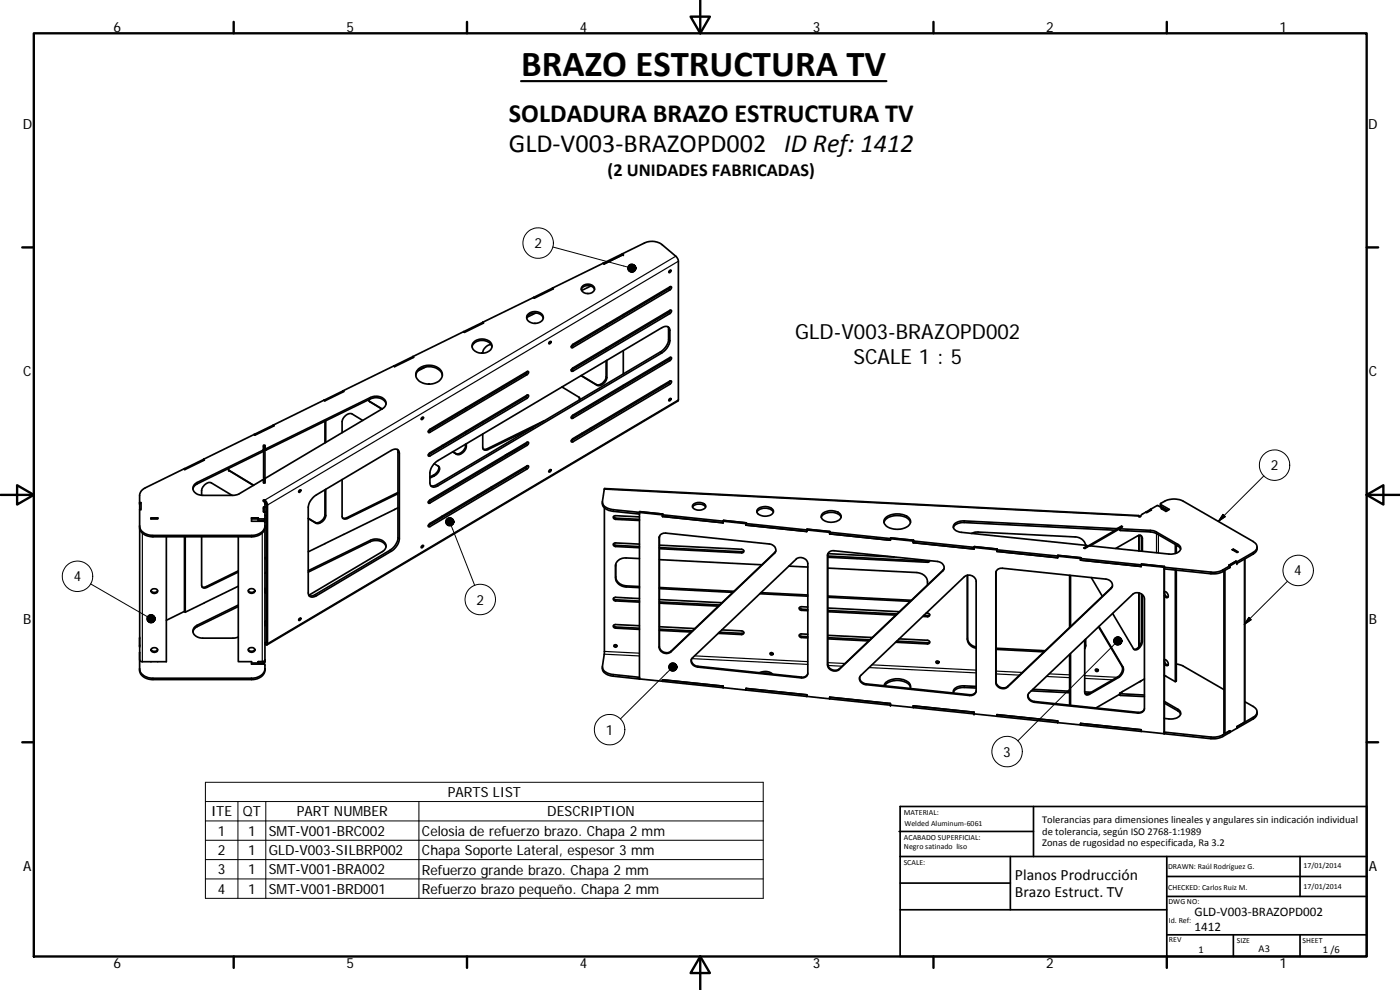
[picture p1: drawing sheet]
<svg xmlns="http://www.w3.org/2000/svg" width="420mm" height="297mm" viewBox="0 0 420 297" stroke-linecap="round" stroke-linejoin="round" font-family="sans-serif">
<g fill="none" stroke="#000" stroke-width=".51">
<path d="M181.1 79l.2 .2M181.1 79h.1M181.3 79.2h.1M186.8 76.1l-26.7 13.2M186.8 76.1l.3 .3-5.8 2.8M186.8 76.1l.3 .3-5.8 2.8-.3-.2M186.8 76.1l6.6-3.2a5.2 5.2 0 0 1 5.3 .5l4.3 3.6 .6 1.2-.1 42-123.4 73.3M139.2 99.5l.2 .2M139.2 99.5l-21 10.3 .2 .2M144.9 96.7l.2 .2-5.7 2.8-.2-.2M144.9 96.7h.1M158.1 95.5a2.74 2.74 0 0 1 2.5-1.6 2.74 2.74 0 0 1 2.4 1.6"/>
<path d="M158.5 94.3a2.85 2.85 0 0 1 4.5 .7 2.51 2.51 0 0 1-3.9 1.7 1.45 1.45 0 0 1-.6-2.4zM160.1 89.3l.2 .2M160.1 89.3l-20.9 10.2M160.8 93.9l-2.7 1.3M165.9 86.4l.2 .3-5.8 2.8-.2-.2M174.5 86.9a2.24 2.24 0 0 1 3.9 0M174.9 85.8a2.2 2.2 0 0 1 3.5 .9 2.12 2.12 0 0 1-2 1.4 2.12 2.12 0 0 1-2-1.4zM177.3 85.8l-2.7 1.4M181.9 97.4v.4M182.1 97.3v.4M187.1 94.4v.3M200.4 98l.2 .6v3.3a5.1 5.1 0 0 1-2.4 3.7l-67.1 39.8-.9 .4-.9-.1"/>
<path d="M200.9 81.3l.3-.2a.39 .39 0 0 1 0 .5 .39 .39 0 0 1-.5 .1zM201.2 86l-.4 .6-29.4 17.4M201.2 93.1l-.6 .6-29.2 17.4M103 117.3l-5.7 2.8M103 117.2l.2 .3-5.7 2.8-.3-.2M103 117.2v.1M110.7 119.9l.4 .7 3.5 2.1M123.9 107l.3 .2-5.8 2.8-.2-.2-15.2 7.4M124.8 112.6a4.2 4.2 0 0 1 5.6-2.3 3.2 3.2 0 0 1 2.3 2.3M125.6 110.7a4.7 4.7 0 0 1 7 1 2.71 2.71 0 0 1-2.4 3.4 4.2 4.2 0 0 1-5.4-2.4l.1-1zM127.8 110.1l-2.3 1.1M142.1 102.8a3.5 3.5 0 0 1 5.5 .5 2.54 2.54 0 0 1-3.4 2.6 2.23 2.23 0 0 1-2.3-2.9z"/>
<path d="M144.9 119.4v.4M147.4 103.4a2.87 2.87 0 0 0-2.5 2.6M147.6 104.1a3.3 3.3 0 0 0-2.9-2 3.3 3.3 0 0 0-3 2M158.3 118.5l-.4 .6-29.4 17.4M158.3 111.4l-.6 .7-29.2 17.4M164.9 102.6l.3-.2a.4 .4 0 0 1 0 .6 .4 .4 0 0 1-.5 0zM168.6 116.1l5.2 3.1M171.5 110.9l.1 .1M171.5 110.9l.2 .1M171.7 103.6l29.5-17.6a.5 .5 0 0 1 .4 .6 .5 .5 0 0 1-.6 .4l-29.1 17.3a.33 .33 0 0 1-.5-.1 .33 .33 0 0 1 .1-.5zM171.8 110.5l29.2-17.4a.33 .33 0 0 1 .5 .1 .33 .33 0 0 1-.1 .5l-.4 .4-29.2 17.3a.39 .39 0 0 1-.4-.3 .39 .39 0 0 1 .3-.5zM173.8 119.2l.3 .7"/>
<path d="M173.8 119.2l.1 .8M181.9 108.2v4.9a2.59 2.59 0 0 1-2.9 2.3l-4.5-2.7M181.9 104.5v.4M182.1 108.1v5.2a2.62 2.62 0 0 1-2.9 2.3l-4.8-2.9M182.1 104.4v.4M187.1 101.5v.3M187.1 105.2v7M187.1 115.6v.4M198.3 116l.3 .2M200.9 119.7l.3-.2a.39 .39 0 0 1 0 .6 .39 .39 0 0 1-.5 0zM201.2 114.3l-.6 .7-29.2 17.3M201.2 107.2l-.4 .6-29.4 17.4"/>
<path d="M61.1 137.8l.2 .2-5.7 2.9-.3-.3M61.1 137.8h.1M76.3 130.4l.2 .2M79.1 135.4l-19.9 9.8-.8 .5-.5 1M79.1 134h.1M82.1 127.5l.2 .3-5.8 2.8-.2-.3M97.2 120.1l-41.8 20.5M97.3 120.1l.2 .2M97.5 126.4v6.5M97.8 126.3v6.4M108.9 126.2l-3.3-2a2.59 2.59 0 0 0-2.9 2.3v3.3M110.8 120.4h.1"/>
<path d="M110.8 120.4l3.9 2.3M115.9 121.2a3.3 3.3 0 0 0-4.7-1.5l-31.3 15.3-.4-.1M119.2 134.9l.2 .5v26a5 5 0 0 1-2.4 3.7l-22.4 13.3-.9 .4-1-.1M126.6 125.3l.3-.2a.4 .4 0 0 1 0 .6 .4 .4 0 0 1-.5 0zM128.8 129l29.3-17.5a.34 .34 0 0 1 .5 .1 .34 .34 0 0 1-.1 .5l-29.5 17.6a.33 .33 0 0 1-.5 0 .33 .33 0 0 1 .1-.5zM128.9 136l29.4-17.5a.39 .39 0 0 1 .4 .3 .39 .39 0 0 1-.3 .5l-29.4 17.5a.34 .34 0 0 1-.5-.1 .34 .34 0 0 1 .1-.5zM130.3 139.1l1.3 .8M130.5 138.9l68.1-40.6a1.36 1.36 0 0 1 1.5-.4 1.36 1.36 0 0 1 .9 1.3v3a5.2 5.2 0 0 1-2.4 3.7l-67.1 39.8a1.38 1.38 0 0 1-1.5 .5 1.38 1.38 0 0 1-1-1.3v-3a4.8 4.8 0 0 1 1.5-3zM131.6 139.9a2 2 0 0 1-1.3 2.9l-1.3 .6M131.6 139.9a2.4 2.4 0 0 1-1.5 2.7l-1.1 .5M132.7 133.7l.3 .2M132.7 133.6l.4 .2"/>
<path d="M139.7 133.3a2.61 2.61 0 0 1-2.9 2.8l-.9-.6M139.7 122.4v.4M139.7 129.5v.4M139.9 133.1a2.98 2.98 0 0 1-2 3.3h-.7l-1.4-.8M139.9 122.3v.4M139.9 129.4v.4M144.9 126.5v.4M155.4 134.8l-3.8 1.8M158.3 132.7l-.6 .6-29.2 17.4M158.3 139.7l-.4 .6-29.4 17.4M160 128.2l-13.5 6.7a.97 .97 0 0 1-1 .2 .97 .97 0 0 1-.6-.9v-4M163.4 126.2l-17.1 8.4-.7 .3-.6-.2"/>
<path d="M171.7 124.8l29.5-17.6a.5 .5 0 0 1 .4 .6 .5 .5 0 0 1-.6 .4l-29.1 17.3a.33 .33 0 0 1-.5-.1 .33 .33 0 0 1 .1-.5zM171.8 131.7l29.5-17.4a.55 .55 0 0 1 .2 .6 .55 .55 0 0 1-.5 .4l-29.2 17.3a.39 .39 0 0 1-.4-.3 .39 .39 0 0 1 .3-.5zM174.6 130l.2 .3M177 128.6l.5 .1M177.5 128.3l.3 .2M41.9 150.8h.4v2.2h-.4v5.2a3.5 3.5 0 0 0 4 2.9h29.6a3.7 3.7 0 0 0 4-2.9M41.9 158.5v39.5l.6 .5h7.4v-37.4M42.3 150.9h-.4v2.1M45.3 155.4h2v.3h-2zM47.3 155.6l-2 .1M55.3 140.6l-11.7 5.8a2.68 2.68 0 0 0-1.7 2.3v2.5M55.4 140.6l.2 .2"/>
<path d="M58.6 145.2l20.4-10.2 .1-1.4h.4v1h.4l31.3-15.3a3.3 3.3 0 0 1 4.7 1.5l-.3 1.1-.8 .7-35.2 20.9-.1 1.4h-.4v-.8l-.4-.1-6.9 4.1-1.5 .5h-9.4a2.44 2.44 0 0 1-2.9-2.6zM60.5 148.6v-1.4a2.58 2.58 0 0 1 2.9-2.3l6.2 3.7M68.5 140.6l.4 .7 7.2 4.3M68.6 141l7.5 4.6M75.5 155.4h2v.7h1.9l.1-.6M75.5 155.4h2v.3M75.5 155.4v1h3.7l.3 .3M77.5 155.8h.1M79.1 152.1h.4l-.4 .1v1.4h.4h-.4zM79.1 152.6h.1M79.1 144.9v-11.2h.4v11.2M79.1 150.4l.4 .1"/>
<path d="M79.5 157.8a3.6 3.6 0 0 1-4 2.9h-29.6a3.6 3.6 0 0 1-4-2.9M79.5 154.6l.4 .2M79.5 150.5v5M79.5 156v42.4M79.5 150.5l.4 .7v41.6l-.2 .2-.2-.1M79.5 155.5l-.2 .2h-3.8M79.5 151.2l-.5-1.1a.6 .6 0 0 1 .6-.1 .6 .6 0 0 1 .4 .6l.3 .9v41.6l-.3 .4-.5-.2M89.8 147.2l.3-.2a.39 .39 0 0 1 .1 .5 .39 .39 0 0 1-.6 .1zM94 149.2l23.4-14a1.39 1.39 0 0 1 1.5-.5 1.39 1.39 0 0 1 1 1.3v25.7a5.1 5.1 0 0 1-2.5 3.7l-22.4 13.3a1.39 1.39 0 0 1-1.5 .5 1.39 1.39 0 0 1-1-1.3v-25.7a4.6 4.6 0 0 1 1.5-3zM97.5 147v7.5a2.62 2.62 0 0 1-2.9 2.3l-2.1-1.3M97.8 146.8v7.9a2.58 2.58 0 0 1-3 2.3l-2.3-1.4M102.7 143.9v11a.98 .98 0 0 0 .6 .8 .98 .98 0 0 0 1-.2l15.1-7.4"/>
<path d="M118.5 152.9l-26 12.7M119.4 147.8l-15.3 7.5-.7 .2-.6-.1M119.4 152.4l-1 .5M128.8 150.2l29.3-17.5a.34 .34 0 0 1 .5 .1 .34 .34 0 0 1-.1 .5l-29.5 17.6a.33 .33 0 0 1-.5 0 .33 .33 0 0 1 .1-.5zM128.9 157.2l29.5-17.5a.55 .55 0 0 1 .2 .6 .55 .55 0 0 1-.5 .4l-29.3 17.4a.49 .49 0 0 1-.3-.5 .49 .49 0 0 1 .4-.4zM132.7 154.9v.3l-.1-.3M143.3 148.6l.5 .1M147.4 146.2l.1 .3M147.5 146.1l.1 .3M164.9 141.1l.2-.2a.32 .32 0 0 1 .1 .5 .32 .32 0 0 1-.5 0zM180.8 150.7a2.7 2.7 0 0 0 2.8 2.7l8.3 .8M181.4 152.4v43.4l-.6 4.1a2.92 2.92 0 0 0 3.3 2.5l7.8 .8"/>
<path d="M184.1 155l.7 .5 7.1 .3M191.9 155.1l-7.2-.4a.56 .56 0 0 0-.7 .6 .56 .56 0 0 0 .7 .5l7.2 .4M191.9 153.7v50M191.9 153.7l.1-.2 6.9 .7-.1 .3M192 153.5l6.9 .7M192 153.5l-.1 .3M192 153.5h.1M198.8 154.5v.5M198.8 155l18.2 1.9v-.5M198.8 154.8v.2M198.9 154.2l-.1 .3M198.9 154.2v.2"/>
<path d="M207.8 152.1a2.6 2.6 0 0 1 4 0M208.2 151.3a2.53 2.53 0 0 1 3.6 .5 2.16 2.16 0 0 1-3.2 1 .89 .89 0 0 1-.7-.6 .89 .89 0 0 1 .3-.9zM217 156.9v-.5l6.9 .7M217 156.4l.1-.3 6.9 .8-.1 .2M217.1 156.1l6.9 .8M223.9 157.6l18.2 1.9M223.9 157.5v.1M223.9 157.1v.5M223.9 157.1l18.2 1.9M224 156.9l-.1 .2M224 156.9h.1M227.2 153.7a3.1 3.1 0 0 1 4.9 0"/>
<path d="M227.4 152.7a3.3 3.3 0 0 1 4.7 .5 1.74 1.74 0 0 1-2 1.7 2.44 2.44 0 0 1-3-1.5zM242.1 159.5v-.5l6.9 .7M242.1 159v.5M242.1 159l.1-.2 6.9 .7-.1 .2M242.2 158.8l6.9 .7M242.2 158.8h.1M246.5 155.2a3.8 3.8 0 0 1 5.3-.9l.6 .9M246.9 154.1a4 4 0 0 1 5.5 .5 1.87 1.87 0 0 1-2.2 2 3.2 3.2 0 0 1-3.7-1.6zM249 159.7v.5M249 159.7l18.2 1.9M249.1 159.5l-.1 .2M249.1 159.5v.1"/>
<path d="M265.3 156.7a4.3 4.3 0 0 1 4.9-2 3.3 3.3 0 0 1 3.1 2M265.8 155.4a5.6 5.6 0 0 1 7.1 .2 1.79 1.79 0 0 1-1.3 2.8 5.2 5.2 0 0 1-6.2-1.4l-.1-.8zM286.1 158.3a3 3 0 0 1 3.3-1.5l45.3 2.3M286.5 157.1a4.2 4.2 0 0 1 2.9-.8l45.7 2.3 1.5-.7 .3 .1-.8 .5v.2l10.3 .6 7.1 4a1.41 1.41 0 0 1 .8 1.6 1.41 1.41 0 0 1-1.4 1.1l-2.1 .2-23.7-2.4-1.5 .8-.4-.2 1-.5v-.2l-37.6-4a1.98 1.98 0 0 1-2.4-2.1zM336 158.7l-8.8 5.1M336 158.6v.4l.2 .2 9 .4 1.2 .2 7.1 4 .8 1M336.6 157.9v.2M336.7 158.1l-.2-.1-11.1 6.5M341.8 154.7l-160.4-8.1-.6 3.9a2.96 2.96 0 0 0 3.3 2.4l32.9 3.5M343.8 153.7l-1.3 .9a.45 .45 0 0 1-.2 .4 .45 .45 0 0 1-.6 0l.1-.3v.3M345.3 152.8l.3 .2-1.5 .8-.3-.1M345.3 152.8v.1"/>
<path d="M345.5 153.1l-.3-.2-1.4 .8M348.3 151.2v.7l2.2 1.2M348.8 152.5l1.4 .8M348.8 152.5l-.3 .1M348.8 152.4l-1.5-.7-2 1.1M348.8 152.4l-.3 .2 1.4 .8 1-.6-2.6-1.4v-.4a6.8 6.8 0 0 1 6.1-.9l21.7 12.4a1.75 1.75 0 0 1 1.1 1.6 1.75 1.75 0 0 1-1.1 1.7l-4.9 2.8M348.8 152.4v.1M45.3 177.2a1.14 1.14 0 0 0 2 0M45.4 177a.98 .98 0 0 1 1.2-.4 .98 .98 0 0 1 .6 1.1 .98 .98 0 0 1-1.1 .3 .98 .98 0 0 1-.7-1zM55.4 161.1v22.4M55.6 161.1v22.6M60.5 161.1v14.5a.95 .95 0 0 0 .6 .9 .95 .95 0 0 0 1.1-.3l9.3-4.6"/>
<path d="M71.5 171.3l-9.6 4.7-.7 .2-.6-.1M71.5 175.9l-15.9 7.8-.3-.2M71.5 161.1v37.4h4v.8h3.7l.3 .2v1.6a3.5 3.5 0 0 1-4 2.8h-29.6a3.6 3.6 0 0 1-4-2.8v-5.3M74.5 177.2a1.16 1.16 0 0 0 2 0M74.6 177a.92 .92 0 0 1 1.2-.4 .92 .92 0 0 1 .5 1.2 .96 .96 0 0 1-1.2 .2 .96 .96 0 0 1-.5-1zM79.5 177.8l.4 .1M79.5 176.4v1l.4 .1M79.9 167.2l-.4 .2M79.9 167.5l-.4 .2M79.9 171.8l-.4 .2M92.5 171.2l18.7-9.1a3.3 3.3 0 0 1 4.7 1.5l-.3 1.2-.8 .7-22.1 13.1M115.9 164.1a3.3 3.3 0 0 0-4.7-1.6l-18.7 9.2"/>
<path d="M126.6 163.8l.3-.2a.4 .4 0 0 1 0 .5 .4 .4 0 0 1-.5 .1zM184.1 179.5l.7 .5 7.1 .3M184.1 163.2l.2 .2 .5 .2 7.1 .4M184.8 169.4v3.6a3.1 3.1 0 0 0 3.1 2.8l4 .2M191.9 179.6l-7.2-.4a.56 .56 0 0 0-.7 .6 .56 .56 0 0 0 .7 .5l7.2 .4M191.9 163.3l-7.2-.4a.56 .56 0 0 0-.7 .5 .56 .56 0 0 0 .7 .6l7.2 .3M191.9 167.6l-4-.2a2.78 2.78 0 0 0-3.2 2.4v3.6a3.1 3.1 0 0 0 3.2 2.7l4 .2M197.9 163.6l24.7 1.2a.55 .55 0 0 1 .6 .5 .55 .55 0 0 1-.6 .6l-24.7-1.3M197.9 164.3l24.7 1.2 .6-.2M197.9 167.9l30.8 1.6M197.9 179.9l18.8 .9M197.9 176.6l22 1.1"/>
<path d="M197.9 176.3l22.4 1.1M197.9 160.9v33.1a2.17 2.17 0 0 0 3.5 1.4l31.4-30.1M198.1 160.6l.7-.5 1-.1 31.1 3.2a1.74 1.74 0 0 1 1.7 .9 1.74 1.74 0 0 1-.2 1.9l-31.1 29.6a2.17 2.17 0 0 1-3.5-1.4v-32.8zM228 178.1l14.4 .8M228.4 177.8l14 .7M236.7 169.9l5.7 .2M248.4 170.5l26.8 1.3a3.1 3.1 0 0 1 3.2 3.7M248.4 179.2l24.8 1.2M248.4 166.8l30 1.6 .5-.2M248.4 178.8l25.1 1.3M248.4 167.2l30 1.5 .5-.2 .1-.3M248.4 166.2v33.1a2.24 2.24 0 0 0 3.5 1.4l31.4-30.1"/>
<path d="M248.5 166.1l19.9 1M248.8 165.7l.5-.3 1-.2 31.1 3.3a1.8 1.8 0 0 1 1.6 .9 1.8 1.8 0 0 1-.1 1.9l-31 29.6a2.17 2.17 0 0 1-3.5-1.4v-32.8zM249 160.2l18.2 1.9v-.5M249 160.1v.1M267.2 162.1v-.5l6.9 .7M267.2 161.6l.1-.2 6.9 .7-.1 .2M267.3 161.4l6.9 .7M267.3 161.4h.1M274.1 162.3v.5M274.1 162.8l18.2 1.9v-.5M274.1 162.8h.1M274.1 162.3l18.2 1.9"/>
<path d="M274.2 162.1l-.1 .2M274.2 162.1v.1M290.3 172.6v19.2a2.99 2.99 0 0 0 2.7 2.7M290.4 172.6v18.9a2.92 2.92 0 0 0 2.6 2.6M291.6 160.1l1.1-.4 .8-.1 29.2 1.5a3.2 3.2 0 0 1 3.1 2.5M292.3 164.7v-.4l6.9 .7M292.3 164.2l.1-.2 6.9 .7-.1 .3M292.4 164l6.9 .7M292.4 164h.1M298.9 171.4v33.1a2.18 2.18 0 0 0 3.5 1.4l31.5-30M299.2 165v.4M299.2 165.4l18.2 1.9v-.5"/>
<path d="M299.2 165.4h.1M299.2 165l18.2 1.8M299.3 164.7l-.1 .3M299.3 164.7v.1M299.3 170.9l.9-.4h.6l31.1 3.3a1.77 1.77 0 0 1 1.7 .9 1.77 1.77 0 0 1-.2 1.9l-31 29.5a2.16 2.16 0 0 1-3.5-1.3v-32.8zM317.4 167.3v-.4l6.9 .7M317.4 166.8l.1-.2 6.9 .7-.1 .3M317.5 166.6l6.8 .7M317.5 166.6h.1M321 172.6v15.7M321.3 172.7v15.3M324.3 167.6v.5"/>
<path d="M324.3 168.1l18.2 1.9M324.3 168v.1M324.3 167.6l18.2 1.9M324.3 167.3v.3M324.3 167.3v.1M326.2 163.8v.2M327.5 173.3l3.3 5.6M334.8 164.5l6.6-3.7a.87 .87 0 0 1 1-.1 .87 .87 0 0 1 .4 .9v3.8M341.8 160.6v4.7M341.8 177.9v16.2M342.3 160.6l.3 .8v4M342.5 170v-.5l6.9 .7"/>
<path d="M342.5 169.5v.5M342.5 169.5l.1-.3 6.9 .8-.1 .2M342.6 169.2l6.9 .8M342.6 178.2v14a2.68 2.68 0 0 1-2.3 2.6M342.8 178.4v13.9a2.4 2.4 0 0 1-2.4 2.6l-6.5-10.8M349.4 170.2v49.9M349.5 170h.1M349.5 170.7v48.8M349.5 170l-.1 .2M349.5 177.5a1.06 1.06 0 0 1 .9 .7 1.06 1.06 0 0 1-.2 1.1l-.7-.5M349.6 177.5a1.27 1.27 0 0 0 .9 1.7M352.7 171v33.5l.3-.1v-33.3"/>
<path d="M352.7 163.4v2.7M353 163.5v2.5M367.6 171.1v49l-.3-.1v-48.7M369.1 170.2v.1M369.1 169.8l-2.1 1.2a5.8 5.8 0 0 1-3.6 .7l-14-1.5M369.1 169.8v.5l-2.1 1.2a6 6 0 0 1-3.6 .6l-14-1.4v-.5M369.8 164.9l.4-.1 1.4 .8-.3 .2zM370.2 164.9l-.2 .1M370.2 164.9l1.2 .8M370.2 164.8v.1M371.2 168.6l-.3-.2-2.1 1.2 .3 .2M371.2 168.6l-2.1 1.2"/>
<path d="M373.6 167.7v48.8l-2.4 1.5M377.3 164.1a2.03 2.03 0 0 1-1.2 2.1l-4.9 2.9v-.5M41.9 193.6h.1M41.9 191.3v2.8M45.3 194.9a1.12 1.12 0 0 0 2 0M45.4 194.7a.97 .97 0 0 1 1.2-.4 .97 .97 0 0 1 .6 1 1.05 1.05 0 0 1-1.1 .4 1.05 1.05 0 0 1-.8-.8zM55.3 183.5l-5.4 2.6M71.5 182l-12.6 6.2-.7 .6-.3 .7M71.5 181.5l-12.3 6.1a1.9 1.9 0 0 0-1.3 2 1.9 1.9 0 0 0 1.8 1.7l1.2 .2h9l1.6-.3M74.5 194.9a1.16 1.16 0 0 0 2 0M74.6 194.6a.98 .98 0 0 1 1.2-.3 .98 .98 0 0 1 .6 1 .98 .98 0 0 1-1.2 .4 .98 .98 0 0 1-.6-1.1zM77.5 198.5v.4h-2"/>
<path d="M77.5 198.7h.1M79.5 198.4l-.2 .6h-1.8v-.5M79.5 198l-.2 .4-.6 .1M79.5 198.4l-2 .1M79.9 186.2l-.4 .3v1.2M89.8 185.6l.3-.2a.38 .38 0 0 1 0 .6 .38 .38 0 0 1-.5 0zM184.1 187.7l.7 .4 7.1 .4M184.4 193.6l.3 .2 .4-.1M191.9 187.7l-7.2-.3a.56 .56 0 0 0-.7 .5 .56 .56 0 0 0 .7 .6l7.2 .3M197.9 189.1l9.6 .5M197.9 181l17.7 .9M197.9 188l10.6 .6"/>
<path d="M197.9 188.8l9.9 .5M197.9 180.6l18.1 .9M207.5 197.8a2 2 0 0 0 2 2.1l31 3.3a1.72 1.72 0 0 0 1.9-1M207.7 197.5l31.2-29.7a2.17 2.17 0 0 1 3.5 1.3v32.9a1.57 1.57 0 0 1-1.9 1.4l-31.1-3.2a1.83 1.83 0 0 1-1.7-2.7zM215.9 189.7l6.7 .3 .6-.2M216.6 189l6 .3a.56 .56 0 0 1 .6 .5 .56 .56 0 0 1-.6 .6l-7.1-.4M231.2 196l.3 .2 .5-.2M239.9 182.3l.5 .5 2 .1M239.9 190.5l.5 .4 2 .1M242.4 182.1l-1.9-.1a.56 .56 0 0 0-.7 .6 .56 .56 0 0 0 .7 .5l1.9 .1M242.4 190.3l-1.9-.1a.55 .55 0 0 0-.7 .5 .55 .55 0 0 0 .7 .6l1.9 .1M248.4 182.4l21.5 1.1"/>
<path d="M248.4 183.2l20.8 1M248.4 190.6l13.4 .7M248.4 191.3l12.6 .7M248.4 183.5l20.4 1.1M248.4 191.7l12.3 .6M269.1 192.4l9.3 .4 .6-.2M269.8 191.7l8.6 .4a.56 .56 0 0 1 .6 .6 .56 .56 0 0 1-.6 .5l-9.7-.5M278 183.9a.71 .71 0 0 1 .7 .1 .71 .71 0 0 1 .3 .7l-.4 .3h-1.7M279 184.4l-.4 .3-1.3-.1M281 198.5l.2 .2 .6-.1M298.9 194.8l14.4 .8M298.9 194.5l14.8 .7"/>
<path d="M321 196.4v15.2M321.3 196.1v15.5M325.8 193.7l-.3 .7M325.8 191.7v2.2l-.3 .8M329.7 188.1l7.1 11.9a2.72 2.72 0 0 1-1.3 3.1l-8.8 5.1M329.8 188l7.2 12.2a2.71 2.71 0 0 1-1.2 3l-8.8 5.1a.86 .86 0 0 1-1 .1 .86 .86 0 0 1-.5-.9v-15.5M349.5 197.9a1.18 1.18 0 0 1 .9 1.8l-.7-.2-.2-.3M349.6 197.9a1.3 1.3 0 0 0 .9 1.7M350.6 199.4l-.3 .1M353 199.2l1.8 .5 12.5 7.2M41.9 200.7a3.6 3.6 0 0 0 4 2.8h29.6a3.7 3.7 0 0 0 4-2.8M180.8 200.2a2.73 2.73 0 0 0 2.8 2.6l8.3 .9"/>
<path d="M191.9 203.7l6.9 .6M191.9 203.7h.1M198.8 204l18.2 1.9v.4l-18.2-1.9zM217 205.9v.4l6.9 .7M223.9 206.6l18.2 1.9v.5l-18.2-1.9zM227.9 201.8a3.6 3.6 0 0 1 3.9 .4M229.2 202l1.7 .2M242.1 208.5v.4l6.9 .7M249 209.2l18.2 1.9v.5l-18.2-1.9zM258 203.1a1.94 1.94 0 0 0 2 2.1l31.1 3.2a1.93 1.93 0 0 0 1.8-.9M258.2 202.8l31.2-29.8a2.21 2.21 0 0 1 3.6 1.4v32.9a1.61 1.61 0 0 1-2 1.4l-31.1-3.3a1.81 1.81 0 0 1-1.7-2.6zM265.3 205.8a4 4 0 0 1 4.4-2.1 3.3 3.3 0 0 1 3.6 2.3l-.2 .6"/>
<path d="M265.4 205.8a5.3 5.3 0 0 1 7.6-.1l.3 .5M267.2 211.1v.5l6.9 .6M274.1 212.3v-.5l18.2 1.9M274.1 211.8v.5l18.2 1.9v-.5M292.3 213.7v.5l6.9 .6M293 206.4l-3.6-.1a3.1 3.1 0 0 0-3.3 1.5M293 206l-3.6-.2a2.6 2.6 0 0 0-3.3 1.9l.1 .2M299.2 214.4l18.2 1.9v.5l6.9 .7M299.2 214.4l18.2 1.9v.5l-18.2-1.9zM300.7 206.4h.6M308.6 208.4a1.97 1.97 0 0 0 1.9 2.1l31.1 3.2a1.81 1.81 0 0 0 1.8-.9M308.9 207.9l31-29.6a2.19 2.19 0 0 1 3.6 1.4v32.8a1.6 1.6 0 0 1-2 1.5l-31.1-3.3a1.8 1.8 0 0 1-1.6-.9 1.8 1.8 0 0 1 .1-1.9z"/>
<path d="M309.5 207.3l11.5 .6M310 206.8l11 .6M325.5 207.6l2 .1M325.7 208.1l1 .1M326.7 208.2l-.9 .1M328.8 200.9l.4 .2 .4-.1M336 208.3l-7.1 4.1M336 208v.5l.2 .2 7.3 .3M336.9 207.5h.1M336.9 207.5l-.9 .5 7.5 .5M342.3 204.4l-.3 .2M342.3 204.3v.1"/>
<path d="M342.5 219.4v-.4l-18.2-1.9v.5l39.1 4a6.5 6.5 0 0 0 3.6-.6l2.1-1.2M343.5 203.7l-6.6 3.8M349.4 219.7l14 1.4a6.2 6.2 0 0 0 3.6-.6l2.1-1.3v.6M349.4 219.7v.5M349.5 211l4.2 2.4 .6 .9M349.5 210.5l4 2.3a1.37 1.37 0 0 1 .8 1.4 1.37 1.37 0 0 1-1.1 1.2l-1.5 .3-2.2-.1M349.5 219.5l-.1 .2M349.5 202.6l3.2 1.9M369.1 219.7h.1M371.2 218.5h.1M371.2 218.5l-2.1 1.2M371.2 218v.5"/>
<path d="M373.6 210.6l2.5 1.4a1.73 1.73 0 0 1 1.1 1.6 1.73 1.73 0 0 1-1.1 1.6l-4.9 2.9M377.3 213.6a2.03 2.03 0 0 1-1.2 2.1l-4.9 2.8M269.8 249.5h40.4M270.1 257h140.1M270.1 242h140.1v45h-140.1zM303.2 257v16M310.2 242v15M350.2 257v30M390.2 257v12M270.1 273h80.1M270.1 265h33.1M350.2 269h60"/>
<path d="M350.2 263h60M350.2 280.5h60M370.2 280.5v6.5M390.2 280.5v6.5"/>
<circle cx="184.8" cy="193.8" r=".41"/>
<circle cx="231.6" cy="196.2" r=".41"/>
<circle cx="281.4" cy="198.7" r=".41"/>
<circle cx="329.2" cy="201.1" r=".41"/>
</g>
<g fill="#000">
<circle cx="186.8" cy="76.1" r=".25"/>
<circle cx="187.1" cy="76.4" r=".25"/>
<circle cx="165.9" cy="86.4" r=".25"/>
<circle cx="123.9" cy="107" r=".25"/>
<circle cx="79.5" cy="134" r=".25"/>
<circle cx="82.1" cy="127.5" r=".25"/>
<circle cx="55.4" cy="140.6" r=".25"/>
<circle cx="68.6" cy="141" r=".25"/>
<circle cx="217.1" cy="156.1" r=".25"/>
<circle cx="79.5" cy="176.8" r=".25"/>
<circle cx="342.6" cy="169.2" r=".25"/>
<circle cx="368.8" cy="169.6" r=".25"/>
<circle cx="370.9" cy="168.4" r=".25"/>
<circle cx="371.2" cy="169.1" r=".25"/>
<circle cx="267.2" cy="211.6" r=".25"/>
<circle cx="292.3" cy="214.2" r=".25"/>
<circle cx="369.1" cy="219.3" r=".25"/>
</g>
<g fill="none" stroke="#000" stroke-width=".36">
<path d="M202.8 76.9l-123.3 73.1v.5M203.6 78.4l-123.3 73.1-.4-.3M144.9 96.7l.2 .2M165.9 86.4l.2 .3M200.6 98.8l.4 .4M200.6 86.7l.4 .3M200.6 93.7l.4 .4M103 117.3l.2 .2M111.2 119.3v.4M123.9 107l.3 .2M157.7 119.2l.4 .3M157.7 112.1l.4 .3"/>
<path d="M171.5 103.9l.4 .4M171.5 111l.4 .4M179 115.4l.2 .2M181.9 113.1l.2 .2M198.2 105.6l.4 .3M200.6 101.9l.4 .3M200.6 115l.4 .3M200.6 107.9l.4 .3M203.6 120l-123.3 73.1-.4-.3M61.1 137.8l.2 .2M79 135v.4M79.9 134.6v.4"/>
<path d="M82.1 127.5l.2 .3M110.8 120.4l.3 .2M119.4 135.7l.5 .3M128.6 136.5l.4 .3M128.6 129.4l.4 .3M136.8 136.1l.2 .2M139.7 133.8l.2 .2M146.3 134.6l.2 .3M157.7 133.3l.4 .3M171.5 132.2l.4 .4M171.5 125.2l.4 .3M42.7 160v38.5"/>
<path d="M59.2 144.8v.4M68.6 141l.3 .3M78.7 156.1v.3M78.7 159.9v38.6M79.3 155.7v.4M94.6 156.8l.2 .2M97.5 154.5l.3 .2M104.1 155.3l.2 .2M128.6 150.6l.4 .3M128.6 157.7l.4 .3M130.1 142.6l.2 .2M131.1 145.4l.4 .3"/>
<path d="M157.7 140.4l.4 .3M181.3 146.8l160.4 8.1M184.1 152.9v.5M184.8 155.5l-.1 .3M217.1 156.1l-.1 .3M242.2 158.8l-.1 .2M289.4 156.3v.5M335.1 158.6v.2M335.3 158.6v.2M336.2 158.7v.5M345.2 159.1v.5M347.1 159.6v6.3"/>
<path d="M348.3 151.4v.5M45.9 160.7v.4M61.9 176l.3 .2M75.5 160.7v.4M79.9 177.5v.4M94.6 178.4l.4 .3M111.2 162.1v.4M117 165.1l.4 .3M119.4 161.4l.5 .3M184.8 173l-.1 .4M184.8 180l-.1 .3M184.8 163.6l-.1 .4"/>
<path d="M184.8 169.5l-.1 .3M187.9 175.8v.3M197.9 161.2l-.1 .2M222.6 165.5v.4M232.5 165.8l-.1 .2M248.4 166.4v.3M267.3 161.4l-.1 .2M278.4 168.4v.3M283 171.1l-.1 .2M292.4 164l-.1 .3M298.9 171.7v.3M317.5 166.6l-.1 .3"/>
<path d="M326.2 163.9v.1M333.5 176.3l-.1 .3M342.6 161.4l.2 .2M342.6 169.2l-.1 .3M347.7 160.4v5.5M353.5 163.3v.5M363.4 171.7v.4M367 171v.5M373.4 167.8v48.9M376.1 165.8v.4M59.2 187.6v.4M79.3 198.5v.5"/>
<path d="M79.9 192.7l-.4 .2M181.3 196.3l10.6 .5M181.4 195.5l10.5 .5M184.8 188.1l-.1 .4M197.9 194l-.1 .2M201.4 195.4l-.1 .2M207.6 197.6l34.8 1.7M208.4 196.8l34 1.7M209.5 199.9l-.1 .3M222.6 190v.4M240.5 182.8v.3M240.5 190.9v.4"/>
<path d="M248.4 198.8l5.2 .3M248.4 199.3v.2M248.5 199.7l4.2 .2M261.6 199.5l31.4 1.6M278.4 184.7v.3M278.4 192.8v.4M290.4 191.5l-.1 .3M336.8 200l.2 .2M342.6 192.2l.2 .1M45.9 203.5v.4M75.5 203.5v.4M184.1 202.4v.5"/>
<path d="M240.5 203.2v.2M251.9 200.7v.2M260 205.2l-.1 .2M260.8 200.3l32.2 1.6M289.4 205.8v.5M291.1 208.4l-.1 .3M298.9 201.4l7.9 .4M298.9 204.5v.3M298.9 202.2l7.1 .4M302.4 205.9v.2M310.5 210.5l-.1 .2M314 203l7 .3"/>
<path d="M314.9 202.2l6.1 .3M325.5 202.7l9.7 .5M325.5 203.5l8.4 .5M326.7 208.2l.3 .1M335.5 203.1l.3 .1M336.2 208.2v.5M341.6 213.7l-.1 .3M353.5 212.8v.5M376.1 215.2v.5M363.4 221.1v.5M367 220.5v.5"/>
</g>
<g fill="none" stroke="#000" stroke-width=".71">
<path d="M10.1 10h400.1v277h-400.1zM70.1 6.6v3.4M140.2 6.6v3.4M207.3 5h5.8l-2.9 5zM210.2 0v10M280.2 6.6v3.4M350.2 6.6v3.4M6.7 74.2h3.4M410.2 74.2h3.4M.2 148.5h9.9M5.1 145.6l5 2.9-5 2.9zM410.2 148.5l5-2.9v5.8z"/>
<path d="M410.2 148.5h9.9M6.7 222.7h3.4M410.2 222.7h3.4M70.1 287v3.4M140.2 287v3.4M210.2 287l2.9 5h-5.8zM210.2 287v10M280.2 287v3.4M350.2 287v3.4"/>
</g>
<g fill="none" stroke="#000" stroke-width=".3">
<path d="M165.9 74.1l22.5 6M135.4 157.7l7.1 17.9M367 154.3l.7 .7-2.1 1.5zM379.3 142.8l-13.7 13.7M27.2 175.2l17 9.8M386.4 174.4l-13 13M334.6 193.2l-29.1 29.1M374.8 185.2l.7 .7-2.1 1.5zM201 201l-14.8 14.7M61.6 234.7h167.5v34.8h-167.5zM61.6 240.5h167.5M61.6 246.3h167.5"/>
<path d="M61.6 252.1h167.5M61.6 257.9h167.5M71.4 240.5v29M79.8 240.5v29M125.7 240.5v29M61.6 263.7h167.5"/>
<circle cx="161.5" cy="72.9" r="4.6"/>
<circle cx="382.5" cy="139.6" r="4.6"/>
<circle cx="23.3" cy="172.9" r="4.6"/>
<circle cx="144.1" cy="179.9" r="4.6"/>
<circle cx="389.6" cy="171.2" r="4.6"/>
<circle cx="183" cy="218.9" r="4.6"/>
<circle cx="302.2" cy="225.5" r="4.6"/>
</g>
<g fill="#000" stroke="#000" stroke-width=".3">
<path d="M190.7 79.9l.1 .6zM190.6 79.7l.2 .8zM190.4 79.5l.4 1zM190.2 79.4l.6 1.1zM189.9 79.3l.9 1.2zM189.7 79.2l.2 .1 .9 1.2zM189.4 79.2h.3l1.1 1.3zM189.1 79.3l.3-.1 1.4 1.3zM188.9 79.4l.2-.1 1.7 1.2zM188.7 79.6l.2-.2 1.9 1.1zM188.7 79.6l2.1 .9-2.3-.7zM188.5 79.8l2.3 .7-2.4-.4z"/>
<path d="M188.4 80.1l2.4 .4-2.4-.2zM188.4 80.3l2.4 .2-2.4 .1zM188.4 80.6l2.4-.1-2.4 .4zM188.4 80.9l2.4-.4-2.3 .6zM188.5 81.1l2.3-.6-2.1 .8zM188.7 81.3l2.1-.8-1.9 1zM188.9 81.5l1.9-1-1.7 1.1zM189.1 81.6l1.7-1.1-1.4 1.2zM189.4 81.7l1.4-1.2-1.1 1.2zM190.8 80.5l-.9 1.2h-.2zM190.8 80.5l-.9 1.2zM190.8 80.5l-.6 1.1z"/>
<path d="M190.8 80.5l-.4 .9zM190.8 80.5l-.2 .7zM190.8 80.5l-.1 .5zM190.8 80.5v.2zM136.1 156l.1 .5zM136 155.8l.2 .7zM135.8 155.6l.4 .9zM135.5 155.5l.7 1zM135.3 155.4l.9 1.1zM135 155.3l.3 .1 .9 1.1zM134.8 155.3h.2l1.2 1.2zM134.5 155.4l.3-.1 1.4 1.2z"/>
<path d="M134.3 155.5l.2-.1 1.7 1.1zM134.1 155.7l.2-.2 1.9 1zM134.1 155.7l2.1 .8-2.3-.6zM133.9 155.9l2.3 .6-2.4-.4zM133.8 156.1l2.4 .4-2.5-.1zM133.7 156.4l2.5 .1-2.5 .2zM133.7 156.7l2.5-.2-2.4 .5zM133.8 157l2.4-.5-2.3 .7zM133.9 157.2l2.3-.7-2.1 .9zM134.1 157.4l2.1-.9-1.9 1.1zM134.3 157.6l1.9-1.1-1.7 1.2zM134.5 157.7l1.7-1.2-1.4 1.3z"/>
<path d="M134.8 157.8l1.4-1.3-1.2 1.3zM136.2 156.5l-.9 1.3h-.3zM136.2 156.5l-.9 1.3zM136.2 156.5l-.7 1.1zM136.2 156.5l-.4 1zM136.2 156.5l-.2 .8zM136.2 156.5l-.1 .6zM136.2 156.5v.3zM367 154.3l.7 .7-2.1 1.5zM46.4 185.1l.2 .6zM46.3 184.9l.3 .8zM46.1 184.7l.5 1z"/>
<path d="M45.9 184.6l.7 1.1zM45.6 184.4l1 1.3zM45.4 184.4h.2l1 1.3zM45.1 184.4h.3l1.2 1.3zM44.9 184.5l.2-.1 1.5 1.3zM44.6 184.6l.3-.1 1.7 1.2zM44.4 184.8l.2-.2 2 1.1zM44.4 184.8l2.2 .9-2.4-.7zM44.2 185l2.4 .7-2.5-.4zM44.1 185.3l2.5 .4-2.5-.2zM44.1 185.5l2.5 .2-2.5 .1zM44.1 185.8l2.5-.1-2.5 .4z"/>
<path d="M44.1 186.1l2.5-.4-2.4 .6zM44.2 186.3l2.4-.6-2.2 .8zM44.4 186.5l2.2-.8-2 1zM44.6 186.7l2-1-1.7 1.1zM44.9 186.8l1.7-1.1-1.5 1.2zM45.1 186.9l1.5-1.2-1.2 1.2zM46.6 185.7l-1 1.2h-.2zM46.6 185.7l-1 1.2zM46.6 185.7l-.7 1.1zM46.6 185.7l-.5 .9zM46.6 185.7l-.3 .7zM46.6 185.7l-.2 .5z"/>
<path d="M46.6 185.7l-.1 .2zM336.6 191.8l.1 .5zM336.5 191.6l.2 .7zM336.3 191.3l.4 1zM336 191.2l.7 1.1zM335.8 191.1l.9 1.2zM335.5 191.1h.3l.9 1.2zM335.2 191.1h.3l1.2 1.2zM335 191.2l.2-.1 1.5 1.2zM334.7 191.3l.3-.1 1.7 1.1zM334.5 191.5l.2-.2 2 1zM334.5 191.5l2.2 .8-2.3-.6z"/>
<path d="M334.4 191.7l2.3 .6-2.4-.4zM334.3 191.9l2.4 .4-2.5-.1zM334.2 192.2l2.5 .1-2.5 .1zM334.2 192.4l2.5-.1-2.4 .4zM334.3 192.7l2.4-.4-2.3 .6zM334.4 192.9l2.3-.6-2.2 .9zM334.5 193.2l2.2-.9-2 1zM334.7 193.3l2-1-1.7 1.2zM335 193.5l1.7-1.2-1.5 1.2zM335.2 193.5l1.5-1.2-1.2 1.2zM336.7 192.3l-1.2 1.2zM336.7 192.3l-.7 1.1-.2 .1z"/>
<path d="M336.7 192.3l-.7 1.1zM336.7 192.3l-.4 1zM336.7 192.3l-.2 .8zM336.7 192.3l-.1 .5zM336.7 192.3v.3zM374.8 185.2l.7 .7-2.1 1.5zM203 199.6l.2 .6zM202.9 199.4l.3 .8zM202.7 199.2l.5 1zM202.5 199l.7 1.2zM202.3 198.9l.9 1.3zM202 198.9h.3l.9 1.3z"/>
<path d="M201.7 198.9h.3l1.2 1.3zM201.5 199l.2-.1 1.5 1.3zM201.2 199.1l.3-.1 1.7 1.2zM201 199.3l.2-.2 2 1.1zM201 199.3l2.2 .9-2.3-.7zM200.9 199.5l2.3 .7-2.5-.5zM200.7 199.7l2.5 .5-2.5-.2zM200.7 200l2.5 .2-2.5 .1zM200.7 200.3l2.5-.1-2.5 .3zM200.7 200.5l2.5-.3-2.3 .6zM200.9 200.8l2.3-.6-2.2 .8zM201 201l2.2-.8-2 1z"/>
<path d="M201.2 201.2l2-1-1.7 1.1zM201.5 201.3l1.7-1.1-1.5 1.2zM201.7 201.4l1.5-1.2-1.2 1.2zM202 201.4l1.2-1.2-.9 1.1zM203.2 200.2l-.9 1.1zM203.2 200.2l-.7 1zM203.2 200.2l-.5 .9zM203.2 200.2l-.3 .7zM203.2 200.2l-.2 .5zM203.2 200.2l-.1 .2z"/>
</g>
<path d="M156.4 24.3h109.6" fill="none" stroke="#000" stroke-width=".63"/>
<text font-size="11" x="156.4" y="22.8">BRAZO ESTRUCTURA TV</text>
<g font-size="7.9">
<text x="152.7" y="36.7">SOLDADURA BRAZO ESTRUCTURA TV</text>
<text x="152.7" y="45.6">GLD‐V003‐BRAZOPD002 ID Ref: 1412</text>
</g>
<g font-size="6.3">
<text x="238.6" y="101.7">GLD-V003-BRAZOPD002</text>
<text x="256.1" y="109.2">SCALE 1 : 5</text>
</g>
<text font-size="5.5" x="182.4" y="52.7">(2 UNIDADES FABRICADAS)</text>
<g font-size="4.7">
<text x="304.6" y="263.9">Planos Prodrucción</text>
<text x="304.6" y="269.3">Brazo Estruct. TV</text>
</g>
<g font-size="4.2">
<text x="34" y="9.6">6</text>
<text x="104" y="9.6">5</text>
<text x="174" y="9.6">4</text>
<text x="244" y="9.6">3</text>
<text x="314" y="9.6">2</text>
<text x="384" y="9.6">1</text>
<text x="6.8" y="38.7">D</text>
<text x="410.6" y="38.7">D</text>
<text x="160.4" y="74.5">2</text>
<text x="7" y="112.9">C</text>
<text x="410.8" y="112.9">C</text>
<text x="381.3" y="141.1">2</text>
<text x="388.4" y="172.7">4</text>
<text x="22.1" y="174.4">4</text>
<text x="143" y="181.4">2</text>
<text x="7" y="187.1">B</text>
<text x="410.8" y="187.1">B</text>
<text x="181.8" y="220.4">1</text>
<text x="301.1" y="227">3</text>
<text x="134.4" y="239.2">PARTS LIST</text>
<text x="63.4" y="244.9">ITE</text>
<text x="72.9" y="244.9">QT</text>
<text x="89.1" y="244.9">PART NUMBER</text>
<text x="164.2" y="244.9">DESCRIPTION</text>
<text x="65.4" y="250.7">1</text>
<text x="74.5" y="250.7">1</text>
<text x="80.7" y="250.8">SMT-V001-BRC002</text>
<text x="126.6" y="250.8">Celosia de refuerzo brazo. Chapa 2 mm</text>
<text x="65.4" y="256.6">2</text>
<text x="74.5" y="256.5">1</text>
<text x="80.7" y="256.6">GLD-V003-SILBRP002</text>
<text x="126.6" y="256.6">Chapa Soporte Lateral, espesor 3 mm</text>
<text x="7" y="261.3">A</text>
<text x="65.4" y="262.4">3</text>
<text x="74.5" y="262.3">1</text>
<text x="80.7" y="262.4">SMT-V001-BRA002</text>
<text x="126.6" y="262.4">Refuerzo grande brazo. Chapa 2 mm</text>
<text x="410.8" y="261.3">A</text>
<text x="65.4" y="268.1">4</text>
<text x="74.5" y="268.1">1</text>
<text x="80.7" y="268.2">SMT-V001-BRD001</text>
<text x="126.6" y="268.3">Refuerzo brazo pequeño. Chapa 2 mm</text>
<text x="34" y="290.4">6</text>
<text x="104" y="290.4">5</text>
<text x="174" y="290.4">4</text>
<text x="244" y="290.4">3</text>
<text x="314" y="290.4">2</text>
<text x="384" y="290.4">1</text>
</g>
<g font-size="3.9">
<text x="358.5" y="274.9">GLD‐V003‐BRAZOPD002</text>
<text x="358.5" y="279.4">1412</text>
</g>
<g font-size="3.1">
<text x="312.8" y="246.8">Tolerancias para dimensiones lineales y angulares sin indicación individual</text>
<text x="312.8" y="250.4">de tolerancia, según ISO 2768‐1:1989</text>
<text x="312.8" y="254">Zonas de rugosidad no especificada, Ra 3.2</text>
<text x="359.7" y="286">1</text>
<text x="377.7" y="285.6">A3</text>
<text x="397" y="285.9">1 /6</text>
</g>
<g font-size="2.4">
<text x="271.2" y="244.4">MATERIAL:</text>
<text x="271.3" y="251.9">ACABADO SUPERFICIAL:</text>
<text x="271.4" y="247.9">Welded Aluminum‐6061</text>
<text x="271.3" y="254.6">Negro satinado liso</text>
<text x="271.2" y="259.7">SCALE:</text>
<text x="350.6" y="260.8">DRAWN: Raúl Rodríguez G.</text>
<text x="391.2" y="260.6">17/01/2014</text>
<text x="350.6" y="267">CHECKED: Carlos Ruiz M.</text>
<text x="391.2" y="266.6">17/01/2014</text>
<text x="350.7" y="271.4">DWG NO:</text>
<text x="350.8" y="276.8">Id. Ref:</text>
<text x="350.8" y="282.8">REV</text>
<text x="371.2" y="282.9">SIZE</text>
<text x="390.9" y="282.9">SHEET</text>
</g>
</svg>
